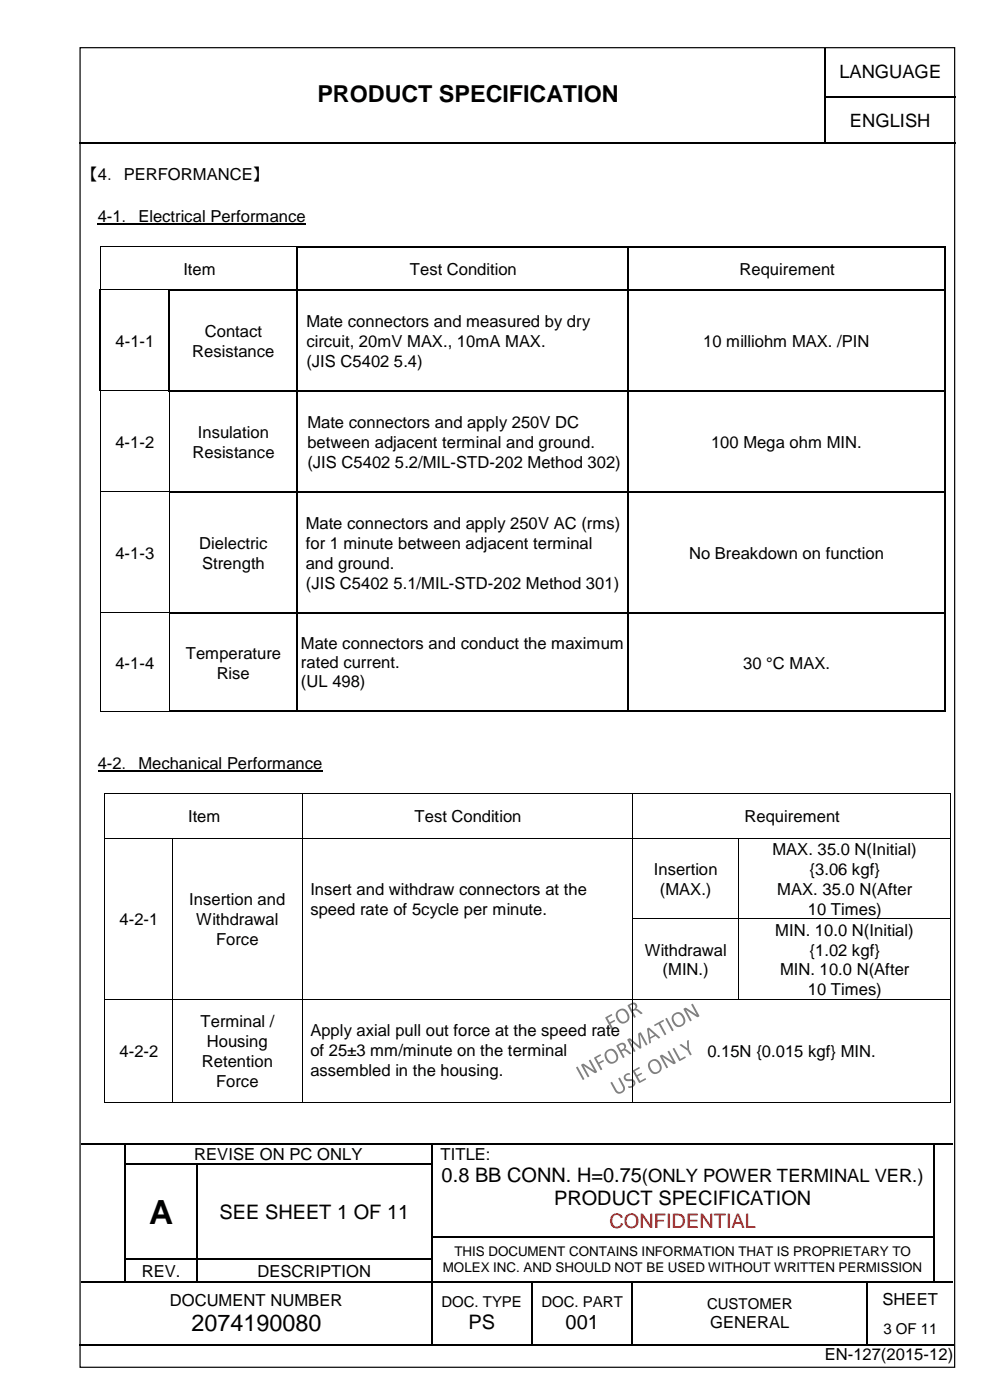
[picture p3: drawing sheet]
<svg xmlns="http://www.w3.org/2000/svg" width="210mm" height="297mm" viewBox="0 0 210 297" stroke-linecap="round" stroke-linejoin="round" font-family="sans-serif">
<g fill="#808080">
<path d="M128.4 215.8l1.2-.7 .1 .1 .1 .2-1 .6 .5 .9 .9-.5 .2 .2-1 .6 .7 1.1-.2 .1-.2 .1zM130.9 214.4a1.42 1.42 0 0 1 1.5-.3 1.42 1.42 0 0 1 1 1.2 1.4 1.4 0 0 1-1.1 1.8 1.4 1.4 0 0 1-1.7-1.3 1.25 1.25 0 0 1 .3-1.4zM131.2 214.7a1.38 1.38 0 0 0 1.2 2 1.22 1.22 0 0 0 0-2.1 .89 .89 0 0 0-1.2 .1zM133.1 213.2l.6-.3a.82 .82 0 0 1 1.2 0 .82 .82 0 0 1 0 1.1l.4 .1 .8 .7a.21 .21 0 0 1 0 .3 .21 .21 0 0 1-.3 0l-.7-.6a.68 .68 0 0 0-.9 .1l.6 1.1-.3 .2zM133.5 213.4l.5 .9 .4-.2a.53 .53 0 0 0 .2-.8 .53 .53 0 0 0-.8-.1z"/>
<path d="M122.2 226.4l.3-.1 1.4 2.6-.2 .1-.2 .1zM123.3 225.8l.5-.1 2.2 1.5-1.2-2.2 .4-.2 1.4 2.5a.4 .4 0 0 1-.7 .2l-2.2-1.4 1.2 2.2-.3 .2zM126 224.3l1.2-.6h.2v.2l-1 .6 .5 .9 .9-.5 .2 .1v.2l-.9 .5 .6 1.1-.1 .1-.3 .1zM128.5 222.9a1.42 1.42 0 0 1 1.5-.3 1.42 1.42 0 0 1 1 1.2 1.38 1.38 0 0 1-1 1.8 1.38 1.38 0 0 1-1.7-1.1 1.33 1.33 0 0 1 .2-1.6zM128.8 223.2a1.38 1.38 0 0 0 1.2 2 1.22 1.22 0 0 0 0-2.1 .88 .88 0 0 0-1.2 .1zM130.7 221.8l.6-.4a.82 .82 0 0 1 1.2 0 .82 .82 0 0 1 0 1.2l.5 .1 .7 .6a.21 .21 0 0 1 0 .3 .21 .21 0 0 1-.3 0l-.6-.5a.68 .68 0 0 0-1 0l.6 1.1-.3 .2zM131.1 221.9l.5 .9 .4-.2a.53 .53 0 0 0 .3-.8 .53 .53 0 0 0-.9-.1zM133 220.5l.6-.2 2 1.6-.3-2.5 .5-.4 1.5 2.6-.4 .2-1.3-2.4 .4 2.9-.2 .1-.2 .1-2.1-1.9 1.2 2.4-.3 .2zM137.2 218.2l.4-.2 2.4 2.2-.4 .1-.6-.5-1.1 .6 .1 .8-.3 .2zM137.6 218.5l.2 1.6 .9-.6zM138.7 217.4l1.9-1 .1 .3-.7 .4 1.2 2.4-.3 .1-1.3-2.3-.7 .4zM141.1 216.1l.3-.1 1.4 2.6-.3 .1zM142.8 215.2a1.42 1.42 0 0 1 1.5-.4 1.42 1.42 0 0 1 .9 1.2 1.4 1.4 0 0 1-1.1 1.9 1.4 1.4 0 0 1-1.6-1.3 1.26 1.26 0 0 1 .3-1.4zM143 215.4a1.43 1.43 0 0 0 1.1 2.1 1.09 1.09 0 0 0 .8-.9 1.09 1.09 0 0 0-.4-1 .89 .89 0 0 0-1.5-.2zM145 214l.5-.2 2.2 1.5-1.2-2.1 .4-.2 1.4 2.5a.4 .4 0 0 1-.7 .2l-2.2-1.5 1.2 2.3-.3 .2z"/>
<path d="M129.4 229.7l.4-.1 .9 1.6a.75 .75 0 0 0 1 .4 .75 .75 0 0 0 .3-1.1l-.9-1.7 .1-.1 .2-.1 .9 1.7a1.15 1.15 0 0 1-.4 1.5 1.15 1.15 0 0 1-1.6-.4zM132.5 228l.3-.2a.47 .47 0 0 1 .8 0v.2a.75 .75 0 0 0-.9 .7l.6 .3a.98 .98 0 0 1 1.4 .7 .98 .98 0 0 1-1.1 1.1 .25 .25 0 0 1-.4 .1 .25 .25 0 0 1 .1-.4 .65 .65 0 0 0 .8-.2 .65 .65 0 0 0-.1-.9h-.4a.9 .9 0 0 1-1.1-.2 .9 .9 0 0 1 0-1.2zM134.2 227.1l1.3-.7 .1 .3-1 .5 .4 .9 1-.5 .1 .1v.2l-.9 .5 .5 .9 1.1-.6 .2 .3-1.5 .7zM137.8 225.1a1.42 1.42 0 0 1 1.5-.3 1.42 1.42 0 0 1 .9 1.2 1.38 1.38 0 0 1-.9 1.8 1.38 1.38 0 0 1-1.8-1.1 1.33 1.33 0 0 1 .3-1.6zM138 225.4a1.38 1.38 0 0 0 1.3 2 1.22 1.22 0 0 0-.1-2.1 .88 .88 0 0 0-1.2 .1zM139.9 223.9l.6-.1 2.2 1.5-1.2-2.2 .4-.2 1.4 2.5a.4 .4 0 0 1-.7 .2l-2.2-1.4 1.2 2.2-.3 .2-1.4-2.5zM142.6 222.5l.4-.2 1.2 2.4 1-.6 .2 .3-1.4 .7zM144.1 221.7l.3-.2 1.3 .9-.1-1.6 .4-.1a3.4 3.4 0 0 0 .6 3l-.3 .2a3.4 3.4 0 0 0-2.2-2.1z"/>
</g>
<g fill="none" stroke="#000" stroke-width=".25">
<path d="M175 10.2v10.2M16.8 30.4h158M175 20.6v9.7M175.1 20.5h27.4M175.1 30.4h27.4M17.2 242.6h9.3M26.6 242.8v4M26.6 247.1v4.8M26.6 252.2v4.9M26.6 257.3v4.9M26.7 242.6h64.7M26.7 247h14.9"/>
<path d="M41.7 247.1v4.8M41.7 252.2v4.9M41.7 257.3v4.9M41.9 247h49.5M91.5 242.8v4M91.5 247.1v4.8M91.5 252.2v4.9M91.5 257.3v4.9M91.6 242.6h106.3M198 242.8v4M198 247.1v4.8M198 252.2v4.9"/>
<path d="M198 257.3v4.9M198.1 242.6h4M17.2 272h9.3M26.6 262.5v4.6M26.6 267.3v4.6M26.7 267.2h14.9M26.7 272h14.9M41.7 262.5v4.6M41.7 267.3v4.6M41.9 267.2h49.5M41.9 272h49.5M91.5 262.5v4.6"/>
<path d="M91.5 267.3v4.6M91.5 272.2v12.9M91.6 262.3h106.3M91.6 272h21.1M112.8 272.2v12.9M112.9 272h21.1M134.1 272.2v12.9M134.2 272h49.5M183.8 272.2v12.9M183.9 272h14M198 262.5v4.6M198 267.3v4.6"/>
<path d="M198.1 272h4M16.9 285.2h74.5M91.6 285.2h21.1M112.9 285.2h21.1M134.2 285.2h49.5M183.9 285.2h18.2"/>
</g>
<g fill="#000">
<path d="M174.8 20.4h.3v.2h-.3z" fill-rule="evenodd"/>
<path d="M174.8 30.3h.3v.3h-.3z" fill-rule="evenodd"/>
<path d="M26.5 242.5h.2v.3h-.2z" fill-rule="evenodd"/>
<path d="M26.5 246.8h.2v.3h-.2z" fill-rule="evenodd"/>
<path d="M26.5 251.9h.2v.3h-.2z" fill-rule="evenodd"/>
<path d="M26.5 257.1h.2v.2h-.2z" fill-rule="evenodd"/>
<path d="M41.6 246.8h.3v.3h-.3z" fill-rule="evenodd"/>
<path d="M41.6 251.9h.3v.3h-.3z" fill-rule="evenodd"/>
<path d="M41.6 257.1h.3v.2h-.3z" fill-rule="evenodd"/>
<path d="M91.4 242.5h.2v.3h-.2z" fill-rule="evenodd"/>
<path d="M91.4 246.8h.2v.3h-.2z" fill-rule="evenodd"/>
<path d="M91.4 251.9h.2v.3h-.2z" fill-rule="evenodd"/>
<path d="M91.4 257.1h.2v.2h-.2z" fill-rule="evenodd"/>
<path d="M197.9 242.5h.2v.3h-.2z" fill-rule="evenodd"/>
<path d="M197.9 246.8h.2v.3h-.2z" fill-rule="evenodd"/>
<path d="M197.9 251.9h.2v.3h-.2z" fill-rule="evenodd"/>
<path d="M197.9 257.1h.2v.2h-.2z" fill-rule="evenodd"/>
<path d="M26.5 262.2h.2v.3h-.2z" fill-rule="evenodd"/>
<path d="M26.5 267.1h.2v.2h-.2z" fill-rule="evenodd"/>
<path d="M26.5 271.9h.2v.3h-.2z" fill-rule="evenodd"/>
<path d="M41.6 262.2h.3v.3h-.3z" fill-rule="evenodd"/>
<path d="M41.6 267.1h.3v.2h-.3z" fill-rule="evenodd"/>
<path d="M41.6 271.9h.3v.3h-.3z" fill-rule="evenodd"/>
<path d="M91.4 262.2h.2v.3h-.2z" fill-rule="evenodd"/>
<path d="M91.4 267.1h.2v.2h-.2z" fill-rule="evenodd"/>
<path d="M91.4 271.9h.2v.3h-.2z" fill-rule="evenodd"/>
<path d="M112.7 271.9h.2v.3h-.2z" fill-rule="evenodd"/>
<path d="M134 271.9h.2v.3h-.2z" fill-rule="evenodd"/>
<path d="M183.7 271.9h.2v.3h-.2z" fill-rule="evenodd"/>
<path d="M197.9 262.2h.2v.3h-.2z" fill-rule="evenodd"/>
<path d="M197.9 267.1h.2v.2h-.2z" fill-rule="evenodd"/>
<path d="M197.9 271.9h.2v.3h-.2z" fill-rule="evenodd"/>
<path d="M91.4 285.1h.2v.3h-.2z" fill-rule="evenodd"/>
<path d="M112.7 285.1h.2v.3h-.2z" fill-rule="evenodd"/>
<path d="M134 285.1h.2v.3h-.2z" fill-rule="evenodd"/>
<path d="M183.7 285.1h.2v.3h-.2z" fill-rule="evenodd"/>
</g>
<path d="M64.7 15.7h70.3v9.7h-70.3z" fill-rule="evenodd" fill="#fff"/>
<g fill="none" stroke="#000" stroke-width=".25">
<path d="M17 10.1h185.4v280h-185.4zM20.7 47.5h44.1M63.1 52.5v8.8M63.2 52.4h69.8M133.1 52.5v8.8M133.2 52.4h67.1M200.4 52.5v8.8M21.3 61.6v21.2M35.9 61.6v21.2M36 61.5h26.9M63.1 61.6v21.2M63.2 61.5h69.8"/>
<path d="M133.1 61.6v21.2M133.2 61.5h67.1M200.4 61.6v21.2M36.2 82.9h26.7M63.1 83.1v21.1M63.2 82.9h69.8M133.1 83.1v21.1M133.2 82.9h67.1M200.4 83.1v21.1M35.9 104.4h27M63.1 104.5v25.4M63.2 104.4h69.8"/>
<path d="M133.1 104.5v25.4M133.2 104.4h67.1M200.4 104.5v25.4M35.9 130h27M63.1 130.2v20.6M63.2 130h69.8M133.1 130.2v20.6M133.2 130h67.1M200.4 130.2v20.6M35.9 150.9h27M63.2 150.9h69.8M133.2 150.9h67.1"/>
<path d="M20.7 163.6h47.6"/>
</g>
<g fill="#000">
<path d="M21.2 52.2h.2v.3h-.2z" fill-rule="evenodd"/>
<path d="M21.2 52.2h.2v.2h-.2z" fill-rule="evenodd"/>
<path d="M62.9 52.2h.3v.3h-.3z" fill-rule="evenodd"/>
<path d="M62.9 52.2h.3v.3h-.3z" fill-rule="evenodd"/>
<path d="M133 52.2h.2v.3h-.2z" fill-rule="evenodd"/>
<path d="M200.3 52.2h.3v.3h-.3z" fill-rule="evenodd"/>
<path d="M200.3 52.2h.3v.3h-.3z" fill-rule="evenodd"/>
<path d="M21.2 61.5l.2 .1z" fill-rule="evenodd"/>
<path d="M21.2 61.3h.2v.2h-.2z" fill-rule="evenodd"/>
<path d="M21.4 61.3h.2v.2h-.2z" fill-rule="evenodd"/>
<path d="M35.7 61.3h.3v.3h-.3z" fill-rule="evenodd"/>
<path d="M35.7 61.3h.3v.3h-.3z" fill-rule="evenodd"/>
<path d="M62.9 61.3h.3v.3h-.3z" fill-rule="evenodd"/>
<path d="M133 61.3h.2v.3h-.2z" fill-rule="evenodd"/>
<path d="M200.3 61.3h.3v.3h-.3z" fill-rule="evenodd"/>
<path d="M21.2 82.8h.2v.2h-.2z" fill-rule="evenodd"/>
<path d="M21.2 83l.2 .1z" fill-rule="evenodd"/>
<path d="M21.4 82.8h.2v.2h-.2z" fill-rule="evenodd"/>
<path d="M35.7 82.8h.3v.3h-.3z" fill-rule="evenodd"/>
<path d="M35.7 82.8h.3v.3h-.3z" fill-rule="evenodd"/>
<path d="M36 82.8h.2v.3h-.2z" fill-rule="evenodd"/>
<path d="M62.9 82.8h.3v.3h-.3z" fill-rule="evenodd"/>
<path d="M133 82.8h.2v.3h-.2z" fill-rule="evenodd"/>
<path d="M200.3 82.8h.3v.3h-.3z" fill-rule="evenodd"/>
<path d="M21.2 104.2h.2v.3h-.2z" fill-rule="evenodd"/>
<path d="M35.8 104.2h.1v.3h-.1z" fill-rule="evenodd"/>
<path d="M62.9 104.2h.3v.3h-.3z" fill-rule="evenodd"/>
<path d="M133 104.2h.2v.3h-.2z" fill-rule="evenodd"/>
<path d="M200.3 104.2h.3v.3h-.3z" fill-rule="evenodd"/>
<path d="M21.2 129.9h.2v.3h-.2z" fill-rule="evenodd"/>
<path d="M35.8 129.9h.1v.3h-.1z" fill-rule="evenodd"/>
<path d="M62.9 129.9h.3v.3h-.3z" fill-rule="evenodd"/>
<path d="M133 129.9h.2v.3h-.2z" fill-rule="evenodd"/>
<path d="M200.3 129.9h.3v.3h-.3z" fill-rule="evenodd"/>
<path d="M21.2 150.8h.2v.2h-.2z" fill-rule="evenodd"/>
<path d="M21.2 150.8h.2v.2h-.2z" fill-rule="evenodd"/>
<path d="M35.8 150.8h.1v.2h-.1z" fill-rule="evenodd"/>
<path d="M35.8 150.8h.1v.2h-.1z" fill-rule="evenodd"/>
<path d="M62.9 150.8h.3v.3h-.3z" fill-rule="evenodd"/>
<path d="M133 150.8h.2v.3h-.2z" fill-rule="evenodd"/>
<path d="M200.3 150.8h.3v.3h-.3z" fill-rule="evenodd"/>
<path d="M200.3 150.8h.3v.3h-.3z" fill-rule="evenodd"/>
<path d="M22.1 168.3h.2v.2h-.2z" fill-rule="evenodd"/>
<path d="M22.1 168.3h.2v.2h-.2z" fill-rule="evenodd"/>
<path d="M22.1 177.7h.2v.2h-.2z" fill-rule="evenodd"/>
<path d="M36.6 177.7h.2v.2h-.2z" fill-rule="evenodd"/>
<path d="M64 168.3h.2v.2h-.2z" fill-rule="evenodd"/>
<path d="M64 177.7h.2v.2h-.2z" fill-rule="evenodd"/>
<path d="M134 168.3h.1v.2h-.1z" fill-rule="evenodd"/>
<path d="M134 177.7h.1v.2h-.1z" fill-rule="evenodd"/>
<path d="M156.5 177.7h.2v.2h-.2z" fill-rule="evenodd"/>
<path d="M201.4 168.3h.1v.2h-.1z" fill-rule="evenodd"/>
<path d="M201.4 168.3h.1v.2h-.1z" fill-rule="evenodd"/>
<path d="M201.4 177.7h.1v.2h-.1z" fill-rule="evenodd"/>
<path d="M22.1 194.8h.2v.2h-.2z" fill-rule="evenodd"/>
<path d="M36.6 194.8h.2v.2h-.2z" fill-rule="evenodd"/>
<path d="M64 194.8h.2v.2h-.2z" fill-rule="evenodd"/>
<path d="M134 194.8h.1v.2h-.1z" fill-rule="evenodd"/>
<path d="M156.5 194.8h.2v.2h-.2z" fill-rule="evenodd"/>
<path d="M201.4 194.8h.1v.2h-.1z" fill-rule="evenodd"/>
<path d="M22.1 211.9h.2v.2h-.2z" fill-rule="evenodd"/>
<path d="M36.6 211.9h.2v.2h-.2z" fill-rule="evenodd"/>
<path d="M64 211.9h.2v.2h-.2z" fill-rule="evenodd"/>
<path d="M134 211.9h.1v.2h-.1z" fill-rule="evenodd"/>
<path d="M156.5 211.9h.2v.2h-.2z" fill-rule="evenodd"/>
<path d="M201.4 211.9h.1v.2h-.1z" fill-rule="evenodd"/>
<path d="M22.1 233.8h.2v.2h-.2z" fill-rule="evenodd"/>
<path d="M22.1 233.8h.2v.2h-.2z" fill-rule="evenodd"/>
<path d="M36.6 233.8h.2v.2h-.2z" fill-rule="evenodd"/>
<path d="M64 233.8h.2v.2h-.2z" fill-rule="evenodd"/>
<path d="M134 233.8h.1v.2h-.1z" fill-rule="evenodd"/>
<path d="M201.4 233.8h.1v.2h-.1z" fill-rule="evenodd"/>
<path d="M201.4 233.8h.1v.2h-.1z" fill-rule="evenodd"/>
</g>
<g fill="none" stroke="#000" stroke-width=".21">
<path d="M21.3 52.5v8.8M21.4 52.3h41.5M21.6 61.4h14.1M21.3 83.1v21.1M21.6 82.9h14.1M35.9 83.1v21.1M21.3 104.5v25.4M21.4 104.3h14.4M35.9 104.5v25.4M21.3 130.2v20.6M21.4 130h14.4M35.9 130.2v20.6"/>
<path d="M21.4 150.9h14.4M22.2 168.5v9.2M22.2 177.9v16.9M22.3 168.4h41.7M22.3 177.8h14.3M36.7 177.9v16.9M36.8 177.8h27.2M64.1 168.5v9.2M64.1 177.9v16.9M64.2 168.4h69.8M64.2 177.8h69.8M134.1 168.5v9.2"/>
<path d="M134.1 177.9v16.9M134.1 168.4h67.3M134.1 177.8h22.4M156.6 177.9v16.9M156.7 177.8h44.7M201.5 168.5v9.2M201.5 177.9v16.9M22.2 195v16.9M36.7 195v16.9M64.1 195v16.9M134.1 195v16.9M134.1 194.9h22.4"/>
<path d="M156.6 195v16.9M156.7 194.9h44.7M201.5 195v16.9M22.2 212.1v21.7M22.3 212h14.3M36.7 212.1v21.7M36.8 212h27.2M64.1 212.1v21.7M64.2 212h69.8M134.1 212.1v21.7M134.1 212h22.4M156.7 212h44.7"/>
<path d="M201.5 212.1v21.7M22.3 233.9h14.3M36.8 233.9h27.2M64.2 233.9h69.8M134.1 233.9h67.3"/>
</g>
<text font-size="7.1" x="31.6" y="259.6">A</text>
<g font-size="5">
<text x="67.3" y="21.6">PRODUCT SPECIFICATION</text>
<text x="40.6" y="282.4">2074190080</text>
</g>
<g font-size="4.2">
<text x="93.6" y="250.7">0.8 BB CONN. H=0.75(ONLY POWER TERMINAL VER.)</text>
<text x="117.5" y="255.6">PRODUCT SPECIFICATION</text>
<text x="46.5" y="258.5">SEE SHEET 1 OF 11</text>
<text x="99.3" y="281.9">PS</text>
<text x="119.9" y="281.9">001</text>
</g>
<text font-size="4.2" fill="#f00" x="129.2" y="260.5">CONFIDENTIAL</text>
<g font-size="3.9">
<text x="178" y="16.6">LANGUAGE</text>
<text x="180.2" y="26.8">ENGLISH</text>
</g>
<g font-size="3.5">
<text x="17.2" y="38.1">【4．PERFORMANCE】</text>
<text x="20.7" y="47">4-1．Electrical Performance</text>
<text x="38.9" y="58.3">Item</text>
<text x="86.9" y="58.3">Test Condition</text>
<text x="156.8" y="58.3">Requirement</text>
<text x="43.4" y="71.5">Contact</text>
<text x="65" y="69.3">Mate connectors and measured by dry</text>
<text x="24.5" y="73.6">4-1-1</text>
<text x="40.8" y="75.7">Resistance</text>
<text x="65" y="73.6">circuit, 20mV MAX., 10mA MAX.</text>
<text x="65" y="77.8">(JIS C5402 5.4)</text>
<text x="149.1" y="73.6">10 milliohm MAX. /PIN</text>
<text x="24.5" y="95">4-1-2</text>
<text x="42" y="92.9">Insulation</text>
<text x="65.2" y="90.8">Mate connectors and apply 250V DC</text>
<text x="65.2" y="95">between adjacent terminal and ground.</text>
<text x="150.7" y="95">100 Mega ohm MIN.</text>
<text x="40.8" y="97.1">Resistance</text>
<text x="65.2" y="99.2">(JIS C5402 5.2/MIL-STD-202 Method 302)</text>
<text x="64.8" y="112.2">Mate connectors and apply 250V AC (rms)</text>
<text x="24.5" y="118.6">4-1-3</text>
<text x="42.3" y="116.4">Dielectric</text>
<text x="64.8" y="116.4">for 1 minute between adjacent terminal</text>
<text x="146.1" y="118.6">No Breakdown on function</text>
<text x="42.8" y="120.7">Strength</text>
<text x="64.8" y="120.7">and ground.</text>
<text x="64.8" y="124.9">(JIS C5402 5.1/MIL-STD-202 Method 301)</text>
<text x="63.8" y="137.6">Mate connectors and conduct the maximum</text>
<text x="24.5" y="141.8">4-1-4</text>
<text x="39.4" y="139.7">Temperature</text>
<text x="45.9" y="144">Rise</text>
<text x="63.8" y="141.7">rated current.</text>
<text x="157.6" y="141.8">30 °C MAX.</text>
<text x="63.8" y="145.8">(UL 498)</text>
<text x="20.7" y="163.1">4-2．Mechanical Performance</text>
<text x="39.9" y="174.5">Item</text>
<text x="87.9" y="174.5">Test Condition</text>
<text x="157.9" y="174.5">Requirement</text>
<text x="138.6" y="185.6">Insertion</text>
<text x="163.8" y="181.4">MAX. 35.0 N(Initial)</text>
<text x="171.7" y="185.6">{3.06 kgf}</text>
<text x="65.8" y="189.8">Insert and withdraw connectors at the</text>
<text x="139.9" y="189.8">(MAX.)</text>
<text x="164.8" y="189.8">MAX. 35.0 N(After</text>
<text x="25.4" y="196.3">4-2-1</text>
<text x="40.1" y="192">Insertion and</text>
<text x="41.6" y="196.3">Withdrawal</text>
<text x="65.8" y="194.1">speed rate of 5cycle per minute.</text>
<text x="171.3" y="194.1">10 Times)</text>
<text x="45.8" y="200.5">Force</text>
<text x="136.7" y="202.7">Withdrawal</text>
<text x="164.4" y="198.5">MIN. 10.0 N(Initial)</text>
<text x="171.7" y="202.7">{1.02 kgf}</text>
<text x="140.5" y="207">(MIN.)</text>
<text x="165.4" y="207">MIN. 10.0 N(After</text>
<text x="171.3" y="211.2">10 Times)</text>
<text x="42.5" y="218">Terminal /</text>
<text x="65.8" y="219.8">Apply axial pull out force at the speed rate</text>
<text x="25.4" y="224.3">4-2-2</text>
<text x="42.8" y="226.4">Retention</text>
<text x="43.9" y="222.2">Housing</text>
<text x="65.8" y="224.1">of 25±3 mm/minute on the terminal</text>
<text x="150" y="224.3">0.15N {0.015 kgf} MIN.</text>
<text x="45.8" y="230.7">Force</text>
<text x="65.8" y="228.3">assembled in the housing.</text>
<text x="41.2" y="246">REVISE ON PC ONLY</text>
<text x="93.4" y="246">TITLE:</text>
<text x="30.1" y="270.8">REV.</text>
<text x="54.6" y="270.8">DESCRIPTION</text>
<text x="36" y="277">DOCUMENT NUMBER</text>
<text x="150.6" y="281.7">GENERAL</text>
<text x="187.1" y="276.8">SHEET</text>
<text x="174.9" y="288.6">EN-127(2015-12)</text>
</g>
<g font-size="3.2">
<text x="93.6" y="277.3">DOC. TYPE</text>
<text x="114.8" y="277.3">DOC. PART</text>
<text x="149.9" y="277.7">CUSTOMER</text>
<text x="187.3" y="283">3 OF 11</text>
</g>
<g font-size="2.8">
<text x="93.9" y="269.8">MOLEX INC. AND SHOULD NOT BE USED WITHOUT WRITTEN PERMISSION</text>
<text x="96.3" y="266.5">THIS DOCUMENT CONTAINS INFORMATION THAT IS PROPRIETARY TO</text>
</g>
</svg>
